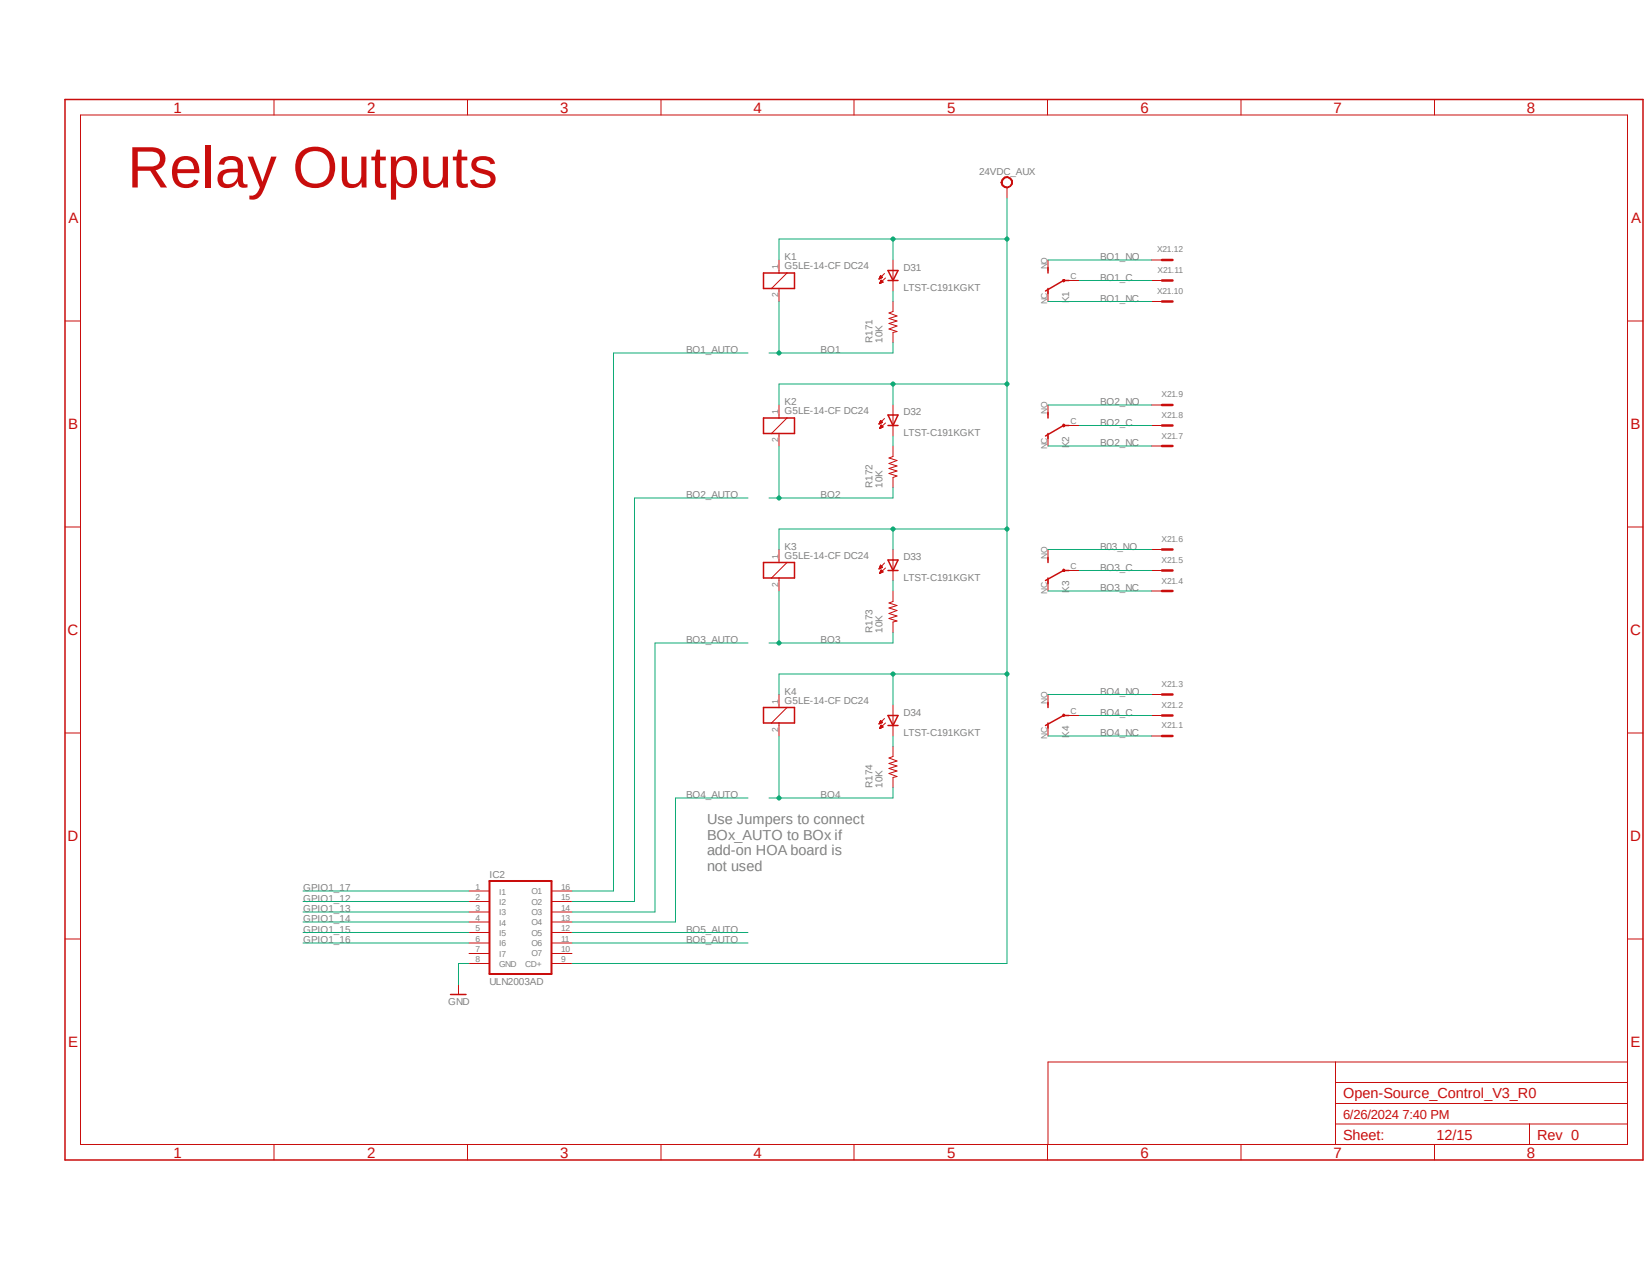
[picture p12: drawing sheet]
<svg xmlns="http://www.w3.org/2000/svg" width="279mm" height="216mm" viewBox="0 0 279 216" stroke-linecap="round" stroke-linejoin="round" font-family="sans-serif">
<path d="M118.1 8.4l-109.7 138.1" fill="none" stroke="#fff" stroke-width=".17"/>
<g fill="none" stroke="#c90d0c" stroke-width=".17">
<path d="M13.6 19.5h262v174.3h-262zM46.4 16.8v2.7M79.2 16.8v2.7M111.9 16.8v2.7M144.6 16.8v2.7M177.4 16.8v2.7M210.1 16.8v2.7M242.9 16.8v2.7M11 54.4h2.6M131.9 44v2.2M131.9 48.9v2.2M133.3 46.2l-2.7 2.7"/>
<path d="M275.6 54.4h2.6M11 89.2h2.6M275.6 89.2h2.6M11 124.1h2.6M275.6 124.1h2.6M11 159h2.6M275.6 159h2.6M226.1 179.8v14M275.6 179.8h-98.1v14M46.4 193.8v2.6M79.2 193.8v2.6M111.9 193.8v2.6"/>
<path d="M144.6 193.8v2.6M177.4 193.8v2.6M210.1 193.8v2.6M226.1 190.3h49.5M226.1 186.9h49.5M226.1 183.3h49.5M242.9 193.8v2.6M259 190.3v3.5"/>
</g>
<path d="M11 16.8h267.2v179.6h-267.2zM129.3 46.2h5.2v2.7h-5.2z" fill="none" stroke="#c90d0c" stroke-width=".25"/>
<path d="M180 47.3h.3v.2l-.2 .3-.2-.3z" fill-rule="evenodd" fill="#c90d0c"/>
<path d="M177.5 44v1.8M177.5 49.3v1.8M180 47.3h.3v.2l-.2 .3-.2-.3zM181 47.5h1.8M131.9 68.6v2.2M131.9 73.4v2.1M133.3 70.8l-2.7 2.6" fill="none" stroke="#c90d0c" stroke-width=".17"/>
<path d="M177.5 45.3v.9M177.5 48.9v.8M181 47.5h-.9l-3.1 1.8M129.3 70.8h5.2v2.6h-5.2z" fill="none" stroke="#c90d0c" stroke-width=".25"/>
<path d="M180 71.9h.3v.2l-.2 .2-.2-.2z" fill-rule="evenodd" fill="#c90d0c"/>
<path d="M177.5 68.6v1.7M177.5 73.8v1.7M180 71.9h.3v.2l-.2 .2-.2-.2zM181 72.1h1.8M131.9 93v2.2M131.9 97.9v2.2M133.3 95.2l-2.7 2.7" fill="none" stroke="#c90d0c" stroke-width=".17"/>
<path d="M177.5 69.8v1M177.5 73.4v.9M181 72.1h-.9l-3.1 1.7M129.3 95.2h5.2v2.7h-5.2z" fill="none" stroke="#c90d0c" stroke-width=".25"/>
<path d="M180.1 96.4l.2 .2v.2h-.3l-.1-.2z" fill-rule="evenodd" fill="#c90d0c"/>
<path d="M177.5 93v1.8M177.5 98.3v1.8M180.1 96.4l.2 .2v.2h-.3l-.1-.2zM181 96.6h1.8M131.9 117.6v2.2M133.3 119.8l-2.7 2.6M131.9 122.4v2.2" fill="none" stroke="#c90d0c" stroke-width=".17"/>
<path d="M177.5 94.4v.8M177.5 97.9v.9M181 96.6h-.9l-3.1 1.7M129.3 119.8h5.2v2.6h-5.2z" fill="none" stroke="#c90d0c" stroke-width=".25"/>
<path d="M180 121l.1-.1 .2 .3-.2 .1-.2-.1z" fill-rule="evenodd" fill="#c90d0c"/>
<g fill="none" stroke="#c90d0c" stroke-width=".17">
<path d="M148.8 47.2h.1M148.9 47.2h.3M148.9 47.1h.4M148.9 47h.5M148.9 48h.1M149 46.9h.4M149 46.8h.4M149 47.9h.3M149 47.8h.5M149.1 46.7h.1M149.1 47.8h.4M149.1 47.7h.3"/>
<path d="M149.1 47.6h.3M149.2 47.5h.1M149.4 47l-.3-.3-.3 .5M149.4 47l-.6 .2M149.5 47.8l-.3-.4-.3 .6M149.5 47.8l-.6 .2M149.8 46.3l-1 .9M149.9 47.1l-1 .9M151.2 44v5.3M151.2 51.1v1.6l-.7 .3 1.4 .5-1.4 .4 1.4 .5-1.4 .4 1.4 .4-1.4 .5 1.4 .4-.7 .2v1.7M148.8 71.8h.1M148.8 71.7h.2"/>
<path d="M148.9 71.6h.4M148.9 71.5h.5M148.9 72.6h.1M148.9 72.5h.4M149 71.5h.4M149 71.4h.4M149 72.4h.4M149.1 71.3h.2M149.1 72.3h.4M149.1 72.2h.4M149.1 72.1h.3M149.2 72.1h.2"/>
<path d="M149.4 71.5l-.3-.3-.3 .6M149.4 71.5l-.6 .3M149.5 72.3l-.3-.3-.3 .6M149.5 72.3l-.6 .3M149.8 70.9l-1 .9M149.9 71.6l-1 1M151.2 68.6v5.2M151.2 75.5v1.8l-.7 .3 1.4 .4-1.4 .5 1.4 .4-1.4 .4 1.4 .5-1.4 .4 1.4 .4-.7 .3v1.6M148.8 96.3h.2M148.9 96.2h.3M148.9 96.1h.5M148.9 97h.3"/>
<path d="M149 96h.4M149 95.9h.4M149 95.8h.3M149 96.9h.3M149 96.9h.5M149.1 95.8h.1M149.1 96.8h.4M149.1 96.7h.3M149.2 96.5l-.3 .6M149.2 96.5l.3 .4M149.2 96.6h.2M149.2 96.5h.1"/>
<path d="M149.4 96.1l-.3-.4-.3 .7M149.4 96.1l-.6 .3M149.5 96.9l-.6 .2M149.8 95.3l-1 1.1M149.9 96.2l-1 .9M151.2 93v5.3M151.2 100.1v1.8l-.7 .2 1.4 .4-1.4 .5 1.4 .4-1.4 .5 1.4 .4-1.4 .4 1.4 .5-.7 .1v1.8M151.2 119.4v5.2M177.5 117.6v1.8M148.8 122.5h.3M148.9 122.4h.5M148.9 122.3h.5"/>
<path d="M148.9 123.4h.2M149 122.3h.4M149 122.2h.3M149 123.3h.3M149 123.2h.4M149 123.1h.5M149.1 122l-.3 .6M149.1 122l.3 .3M149.1 122.1h.1M149.1 122h.1M149.1 123h.3M149.1 122.9h.3"/>
<path d="M149.2 122.9h.1M149.4 122.3l-.6 .3M149.5 123.1l-.3-.3-.3 .6M149.5 123.1l-.6 .3M149.8 121.7l-1 .9M149.9 122.4l-1 1M151.2 126.4v1.7l-.7 .3 1.4 .5-1.4 .4 1.4 .4-1.4 .4 1.4 .5-1.4 .4 1.4 .5-.7 .2v1.6M177.5 122.9v1.7M180 121l.1-.1 .2 .3-.2 .1-.2-.1zM181 121.2h1.8M79.4 150.9h3.5M79.4 152.7h3.5"/>
<path d="M79.4 154.4h3.5M79.4 156.1h3.5M79.4 157.9h3.5M79.4 159.7h3.5M93.4 150.9h3.5M93.4 152.7h3.5M93.4 154.4h3.5M93.4 156.1h3.5M93.4 157.9h3.5M93.4 159.7h3.5M77.6 166.7v1.7M79.4 161.5h3.5"/>
<path d="M79.4 163.2h3.5M93.4 161.5h3.5M93.4 163.2h3.5"/>
</g>
<path d="M150.4 45.8h1.7l-.9 1.7zM150.4 47.5h1.7M150.4 70.3h1.7l-.9 1.8zM150.4 72.1h1.7M150.4 94.8h1.7l-.9 1.8zM150.4 96.6h1.7M177.5 119v.8M150.4 121.2h1.7l-.9 1.7zM150.4 122.9h1.7M177.5 122.4v.9M181 121.2h-.9l-3.1 1.7M76.3 168.4h2.6" fill="none" stroke="#c90d0c" stroke-width=".25"/>
<path d="M82.9 149.2h10.5v15.7h-10.5z" fill="none" stroke="#c90d0c" stroke-width=".34"/>
<path d="M169.7 30.4l.4-.4a.96 .96 0 0 1 1.2 .3 .96 .96 0 0 1-.2 1.3 .97 .97 0 0 1-1 .1 .97 .97 0 0 1-.6-.8h.2l.1-.4 .4-.4a.83 .83 0 0 1 1.1 1l-.3 .4a.86 .86 0 0 1-1.3-.6h-.2z" fill-rule="evenodd" fill="#c90d0c"/>
<g fill="none" stroke="#c90d0c" stroke-width=".17">
<path d="M169.7 30.4l.4-.4a.96 .96 0 0 1 1.2 .3 .96 .96 0 0 1-.2 1.3 .97 .97 0 0 1-1 .1 .97 .97 0 0 1-.6-.8h.2l.1-.4 .4-.4a.83 .83 0 0 1 1.1 1l-.3 .4a.86 .86 0 0 1-1.3-.6h-.2zM170.5 31.7v1.8M195 44h1.8M195 51.1h1.8M195 47.5h1.8M195 75.5h1.8M195 72.1h1.8M195 68.6h1.8M195 96.6h1.8M195 93h1.8M195 117.6h1.8M195 100.1h1.8"/>
<path d="M195 124.6h1.8M195 121.2h1.8"/>
</g>
<path d="M196.8 44h1.7M196.8 51.1h1.7M196.8 47.5h1.7M196.8 75.5h1.7M196.8 72.1h1.7M196.8 68.6h1.7M196.8 96.6h1.7M196.8 93h1.7M196.8 117.6h1.7M196.8 100.1h1.7M196.8 124.6h1.7M196.8 121.2h1.7" fill="none" stroke="#c90d0c" stroke-width=".42"/>
<path d="M131.9 44v-3.5h38.6v73.6M151.2 40.5v3.5M51.3 152.7h28.1M51.3 154.4h28.1M51.3 156.1h28.1M51.3 157.9h28.1M79.4 163.2h-1.8v3.5" fill="none" stroke="#0dab76" stroke-width=".17"/>
<circle cx="151.2" cy="40.5" r=".33" fill="#0dab76"/>
<g fill="none" stroke="#0dab76" stroke-width=".17">
<path d="M151.2 65h-19.3v3.6"/>
<circle cx="151.2" cy="40.5" r=".33"/>
</g>
<circle cx="170.5" cy="65" r=".33" fill="#0dab76"/>
<g fill="none" stroke="#0dab76" stroke-width=".17">
<path d="M170.5 65h-19.3v3.6"/>
<circle cx="170.5" cy="65" r=".33"/>
</g>
<circle cx="151.2" cy="65" r=".33" fill="#0dab76"/>
<g fill="none" stroke="#0dab76" stroke-width=".17">
<path d="M151.2 89.6h-19.3v3.4"/>
<circle cx="151.2" cy="65" r=".33"/>
</g>
<circle cx="170.5" cy="89.6" r=".33" fill="#0dab76"/>
<g fill="none" stroke="#0dab76" stroke-width=".17">
<path d="M170.5 89.6h-19.3v3.4"/>
<circle cx="170.5" cy="89.6" r=".33"/>
</g>
<circle cx="151.2" cy="89.6" r=".33" fill="#0dab76"/>
<g fill="none" stroke="#0dab76" stroke-width=".17">
<path d="M151.2 114.1v5.3M170.5 114.1h-38.6v3.5"/>
<circle cx="151.2" cy="89.6" r=".33"/>
</g>
<circle cx="151.2" cy="114.1" r=".33" fill="#0dab76"/>
<g fill="none" stroke="#0dab76" stroke-width=".17">
<path d="M96.9 163.2h73.6"/>
<circle cx="151.2" cy="114.1" r=".33"/>
</g>
<circle cx="170.5" cy="114.1" r=".33" fill="#0dab76"/>
<g fill="none" stroke="#0dab76" stroke-width=".17">
<path d="M170.5 33.5v7M170.5 114.1v49.1"/>
<circle cx="170.5" cy="114.1" r=".33"/>
</g>
<circle cx="170.5" cy="40.5" r=".33" fill="#0dab76"/>
<g fill="none" stroke="#0dab76" stroke-width=".17">
<path d="M126.7 59.8h-22.8v91.1h-7M151.2 49.3v1.8M177.5 44h17.5M177.5 51.1h17.5M182.8 47.5h12.2M151.2 73.8v1.7M177.5 68.6h17.5M177.5 75.5h17.5M182.8 72.1h12.2M126.7 84.3h-19.3v68.4h-10.5M151.2 98.3v1.8M177.5 93h17.5"/>
<path d="M182.8 96.6h12.2M126.7 108.9h-15.8v45.5h-14M177.5 100.1h17.5M177.5 117.6h17.5M126.7 135.1h-12.3v21h-17.5M131.9 124.6v10.5M151.2 124.6v1.8M151.2 133.3v1.8h-21M177.5 124.6h17.5M182.8 121.2h12.2M51.3 150.9h28.1M96.9 157.9h29.8"/>
<circle cx="170.5" cy="40.5" r=".33"/>
</g>
<circle cx="131.9" cy="135.1" r=".33" fill="#0dab76"/>
<g fill="none" stroke="#0dab76" stroke-width=".17">
<path d="M131.9 100.1v8.8M151.2 107.1v1.8h-21"/>
<circle cx="131.9" cy="135.1" r=".33"/>
</g>
<circle cx="131.9" cy="108.9" r=".33" fill="#0dab76"/>
<g fill="none" stroke="#0dab76" stroke-width=".17">
<path d="M131.9 75.5v8.8M151.2 82.5v1.8h-21"/>
<circle cx="131.9" cy="108.9" r=".33"/>
</g>
<circle cx="131.9" cy="84.3" r=".33" fill="#0dab76"/>
<g fill="none" stroke="#0dab76" stroke-width=".17">
<path d="M131.9 51.1v8.7M151.2 58v1.8h-21"/>
<circle cx="131.9" cy="84.3" r=".33"/>
</g>
<circle cx="131.9" cy="59.8" r=".33" fill="#0dab76"/>
<g fill="none" stroke="#0dab76" stroke-width=".17">
<path d="M51.3 159.7h28.1M96.9 159.7h29.8"/>
<circle cx="131.9" cy="59.8" r=".33"/>
</g>
<text font-size="9.9" fill="#c90d0c" x="21.6" y="31.8">Relay Outputs</text>
<g font-size="2.5" fill="#c90d0c">
<text x="29.4" y="19.1">1</text>
<text x="62.1" y="19.1">2</text>
<text x="94.8" y="19.1">3</text>
<text x="127.6" y="19.1">4</text>
<text x="160.4" y="19.1">5</text>
<text x="193.1" y="19.1">6</text>
<text x="225.8" y="19.1">7</text>
<text x="258.6" y="19.1">8</text>
<text x="11.6" y="37.8">A</text>
<text x="276.2" y="37.8">A</text>
<text x="11.5" y="72.6">B</text>
<text x="276.1" y="72.6">B</text>
<text x="11.4" y="107.5">C</text>
<text x="276" y="107.5">C</text>
<text x="11.4" y="142.4">D</text>
<text x="276" y="142.4">D</text>
<text x="11.5" y="177.3">E</text>
<text x="276.1" y="177.3">E</text>
<text x="227.4" y="185.9">Open-Source_Control_V3_R0</text>
<text x="29.4" y="196">1</text>
<text x="62.1" y="196">2</text>
<text x="94.8" y="196">3</text>
<text x="127.6" y="196">4</text>
<text x="160.4" y="196">5</text>
<text x="193.1" y="196">6</text>
<text x="225.8" y="196">7</text>
<text x="227.4" y="193">Sheet:</text>
<text x="243.2" y="193">12/15</text>
<text x="258.6" y="196">8</text>
<text x="260.3" y="193">Rev 0</text>
</g>
<g font-size="2.5" fill="#808080">
<text x="119.7" y="139.5">Use Jumpers to connect</text>
<text x="119.7" y="142.2">BOx_AUTO to BOx if</text>
<text x="119.7" y="144.8">add-on HOA board is</text>
<text x="119.7" y="147.4">not used</text>
</g>
<text font-size="2.2" fill="#c90d0c" x="227.4" y="189.5">6/26/2024 7:40 PM</text>
<g font-size="1.7" fill="#808080">
<text x="165.8" y="29.5">24VDC_AUX</text>
<text x="132.8" y="45.6">G5LE-14-CF DC24</text>
<text x="132.8" y="44">K1</text>
<text x="153" y="45.8">D31</text>
<text x="186.3" y="44">BO1_NO</text>
<text x="186.3" y="47.5">BO1_C</text>
<text x="153" y="49.3">LTST-C191KGKT</text>
<text x="181" y="51.3" transform="rotate(-90 181 51.3)">K1</text>
<text x="186.3" y="51.1">BO1_NC</text>
<text x="116.2" y="59.8">BO1_AUTO</text>
<text x="138.9" y="59.8">BO1</text>
<text x="147.7" y="58" transform="rotate(-90 147.7 58)">R171</text>
<text x="149.4" y="58" transform="rotate(-90 149.4 58)">10K</text>
<text x="132.8" y="70">G5LE-14-CF DC24</text>
<text x="132.8" y="68.6">K2</text>
<text x="153" y="70.3">D32</text>
<text x="186.3" y="68.6">BO2_NO</text>
<text x="153" y="73.8">LTST-C191KGKT</text>
<text x="181" y="75.9" transform="rotate(-90 181 75.9)">K2</text>
<text x="186.3" y="72.1">BO2_C</text>
<text x="186.3" y="75.5">BO2_NC</text>
<text x="147.7" y="82.6" transform="rotate(-90 147.7 82.6)">R172</text>
<text x="149.4" y="82.6" transform="rotate(-90 149.4 82.6)">10K</text>
<text x="116.2" y="84.3">BO2_AUTO</text>
<text x="138.9" y="84.3">BO2</text>
<text x="132.8" y="94.6">G5LE-14-CF DC24</text>
<text x="132.8" y="93">K3</text>
<text x="153" y="94.8">D33</text>
<text x="186.3" y="93">B03_NO</text>
<text x="153" y="98.3">LTST-C191KGKT</text>
<text x="181" y="100.3" transform="rotate(-90 181 100.3)">K3</text>
<text x="186.3" y="96.6">BO3_C</text>
<text x="186.3" y="100.1">BO3_NC</text>
<text x="147.7" y="107.1" transform="rotate(-90 147.7 107.1)">R173</text>
<text x="149.4" y="107.1" transform="rotate(-90 149.4 107.1)">10K</text>
<text x="116.2" y="108.9">BO3_AUTO</text>
<text x="138.9" y="108.9">BO3</text>
<text x="132.8" y="119.1">G5LE-14-CF DC24</text>
<text x="132.8" y="117.6">K4</text>
<text x="186.3" y="117.6">BO4_NO</text>
<text x="153" y="124.6">LTST-C191KGKT</text>
<text x="153" y="121.2">D34</text>
<text x="181" y="124.9" transform="rotate(-90 181 124.9)">K4</text>
<text x="186.3" y="121.2">BO4_C</text>
<text x="186.3" y="124.6">BO4_NC</text>
<text x="116.2" y="135.1">BO4_AUTO</text>
<text x="138.9" y="135.1">BO4</text>
<text x="147.7" y="133.4" transform="rotate(-90 147.7 133.4)">R174</text>
<text x="149.4" y="133.4" transform="rotate(-90 149.4 133.4)">10K</text>
<text x="82.9" y="148.6">IC2</text>
<text x="51.3" y="152.7">GPIO1_12</text>
<text x="51.3" y="154.4">GPIO1_13</text>
<text x="51.3" y="150.9">GPIO1_17</text>
<text x="51.3" y="156.1">GPIO1_14</text>
<text x="51.3" y="157.9">GPIO1_15</text>
<text x="51.3" y="159.7">GPIO1_16</text>
<text x="116.2" y="157.9">BO5_AUTO</text>
<text x="116.2" y="159.7">BO6_AUTO</text>
<text x="82.9" y="166.7">ULN2003AD</text>
<text x="75.9" y="170.2">GND</text>
</g>
<g font-size="1.4" fill="#808080">
<text x="131.7" y="45.6" transform="rotate(-90 131.7 45.6)">1</text>
<text x="177.3" y="45.6" transform="rotate(-90 177.3 45.6)">NO</text>
<text x="181.3" y="47.2">C</text>
<text x="195.9" y="42.7">X21.12</text>
<text x="196" y="46.2">X21.11</text>
<text x="131.7" y="50.3" transform="rotate(-90 131.7 50.3)">2</text>
<text x="177.3" y="51.5" transform="rotate(-90 177.3 51.5)">NC</text>
<text x="195.9" y="49.7">X21.10</text>
<text x="131.7" y="70" transform="rotate(-90 131.7 70)">1</text>
<text x="177.3" y="70" transform="rotate(-90 177.3 70)">NO</text>
<text x="181.3" y="71.8">C</text>
<text x="196.7" y="70.8">X21.8</text>
<text x="196.7" y="67.2">X21.9</text>
<text x="131.7" y="74.8" transform="rotate(-90 131.7 74.8)">2</text>
<text x="177.3" y="76" transform="rotate(-90 177.3 76)">NC</text>
<text x="196.7" y="74.3">X21.7</text>
<text x="131.7" y="94.6" transform="rotate(-90 131.7 94.6)">1</text>
<text x="177.3" y="94.6" transform="rotate(-90 177.3 94.6)">NO</text>
<text x="196.7" y="95.3">X21.5</text>
<text x="196.7" y="91.8">X21.6</text>
<text x="131.7" y="99.3" transform="rotate(-90 131.7 99.3)">2</text>
<text x="177.3" y="100.5" transform="rotate(-90 177.3 100.5)">NC</text>
<text x="181.3" y="96.4">C</text>
<text x="196.7" y="98.8">X21.4</text>
<text x="131.7" y="119.1" transform="rotate(-90 131.7 119.1)">1</text>
<text x="177.3" y="119.1" transform="rotate(-90 177.3 119.1)">NO</text>
<text x="196.7" y="119.8">X21.2</text>
<text x="196.7" y="116.3">X21.3</text>
<text x="131.7" y="123.9" transform="rotate(-90 131.7 123.9)">2</text>
<text x="177.3" y="125.1" transform="rotate(-90 177.3 125.1)">NC</text>
<text x="181.3" y="120.9">C</text>
<text x="196.7" y="123.3">X21.1</text>
<text x="80.5" y="150.6">1</text>
<text x="80.5" y="152.4">2</text>
<text x="80.5" y="154.2">3</text>
<text x="80.5" y="156">4</text>
<text x="84.5" y="151.5">I1</text>
<text x="84.5" y="153.2">I2</text>
<text x="84.5" y="154.9">I3</text>
<text x="90" y="153.2">O2</text>
<text x="90" y="154.9">O3</text>
<text x="90" y="151.4">O1</text>
<text x="95" y="150.6">16</text>
<text x="95" y="152.4">15</text>
<text x="95" y="154.2">14</text>
<text x="95" y="156">13</text>
<text x="80.5" y="157.6">5</text>
<text x="80.5" y="159.4">6</text>
<text x="80.5" y="161.2">7</text>
<text x="84.5" y="156.7">I4</text>
<text x="84.5" y="158.4">I5</text>
<text x="84.5" y="160.2">I6</text>
<text x="84.5" y="162">I7</text>
<text x="90" y="156.6">O4</text>
<text x="90" y="158.4">O5</text>
<text x="90" y="160.2">O6</text>
<text x="90" y="161.9">O7</text>
<text x="95" y="157.6">12</text>
<text x="95" y="159.4">11</text>
<text x="95" y="161.2">10</text>
<text x="80.5" y="162.9">8</text>
<text x="84.5" y="163.7">GND</text>
<text x="88.9" y="163.7">CD+</text>
<text x="95" y="162.9">9</text>
</g>
</svg>
